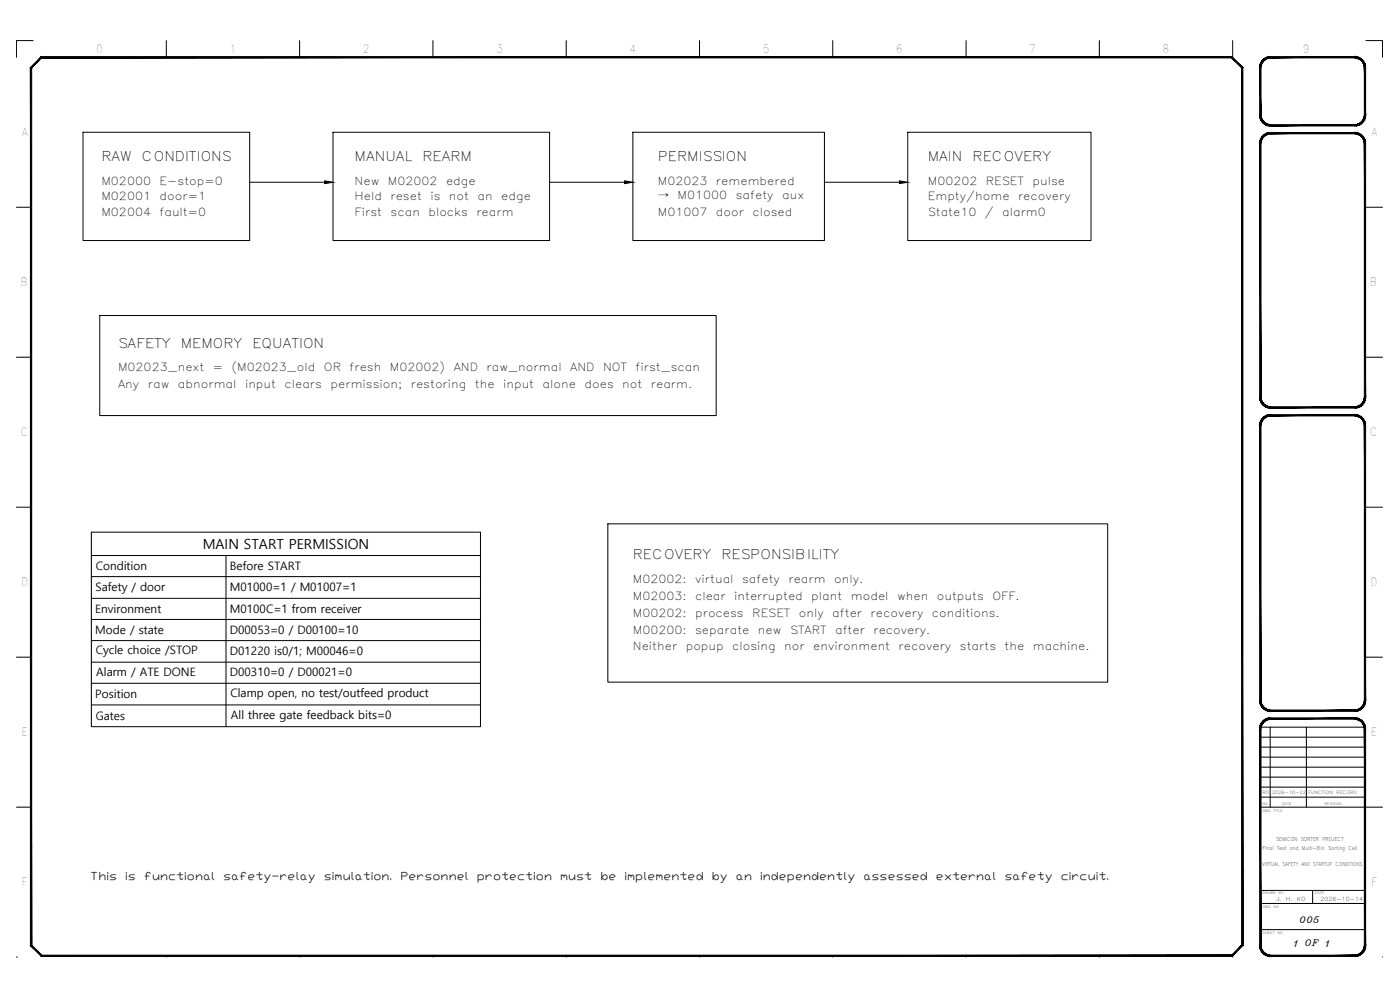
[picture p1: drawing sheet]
<svg xmlns="http://www.w3.org/2000/svg" width="420mm" height="297mm" viewBox="0 0 420 297" stroke-linecap="round" stroke-linejoin="round" font-family="sans-serif">
<g fill="none" stroke="#000" stroke-width=".3">
<path d="M9.9 12.2h-5v5M49.9 12.2v5M89.9 12.2v5M129.9 12.2v5M169.9 12.2v5M209.9 12.2v5M249.9 12.2v5M289.9 12.2v5M329.9 12.2v5M369.9 12.2v5M409.9 12.2h5v5M24.9 39.7h50v32.5h-50z"/>
<path d="M99.9 39.7h65v32.5h-65zM189.9 39.7h57.5v32.5h-57.5zM272.4 39.7h55v32.5h-55zM372.8 20.3v17.6M74.9 54.7h22.5M164.9 54.7h22.5M247.4 54.7h22.5M4.9 62.2h4.4M409.9 62.2h5M29.9 94.7h185v30h-185zM4.9 107.2h4.4M409.9 107.2h5"/>
<path d="M4.9 152.2h4.4M27.4 159.7h116.8v58.3h-116.8zM182.4 157.2h150v47.5h-150zM409.9 152.2h5M27.4 166.7h116.8M27.4 173h116.8M27.4 179.5h116.8M67.8 166.7v51.3M4.9 197.2h4.4M27.4 185.9h116.8M27.4 192.2h116.8M27.4 198.7h116.8"/>
<path d="M409.9 197.2h5M27.4 205h116.8M27.4 211.5h116.8M378.3 218.2h31.4M381.2 218.2v24M392.1 218.2v24M378.2 239.2h31.4M378.3 236.2h31.3M378.3 233.2h31.3M378.3 230.2h31.3M378.3 227.2h31.4M378.3 224.2h31.4"/>
<path d="M378.3 221.2h31.4M4.9 242.2h4.4M372.8 259.4v24.2M378.2 242.2h31.4M409.9 242.2h5M378.2 278.9h31.4M378.2 271.1h31.4M378.2 267.2h31.4M393.9 267.2v3.9M4.9 287.2h.1M49.9 286.8v.4M89.9 286.8v.4"/>
<path d="M129.9 286.8v.4M169.9 286.8v.4M209.9 286.8v.4M249.9 286.8v.4M289.9 286.8v.4M329.9 286.8v.4M369.9 286.5v.7M414.9 287.2h.1"/>
</g>
<g fill="#000" stroke="#000" stroke-width=".3">
<path d="M97.4 54.3l2.5 .4-2.5 .4zM187.4 54.3l2.5 .4-2.5 .4zM269.9 54.3l2.5 .4-2.5 .4z"/>
<path d="M380.9 17h.5v.4zM380.9 17v.4h.5zM380.4 17.2l.5-.2v.4zM380.4 17.2l.1 .3 .4-.1zM379.9 17.3l.5-.1 .1 .3zM379.9 17.3l.2 .4 .4-.2zM379.4 17.6l.5-.3 .2 .4zM379.4 17.6l.3 .3 .4-.2zM379 18l.4-.4 .3 .3zM379 18l.3 .2 .4-.3zM379 18l.3 .2-.6 .2zM378.7 18.4l.3 .2 .3-.4zM378.7 18.4l.3 .2-.6 .2zM378.4 18.8l.4 .2 .2-.4zM378.4 18.8l.4 .2-.6 .3zM378.2 19.3l.4 .1 .2-.4zM378.2 19.3l.4 .1-.5 .4zM378.1 19.8l.4 .1 .1-.5zM378.1 19.8l.4 .1-.5 .4zM378.5 19.9l-.5 .4h.4z"/>
<path d="M381.4 17.4h25.1v-.4zM381.4 17h25.1l-25.1 .4z"/>
<path d="M378 34.5h.4l-.3 .5zM378.4 34.5l-.3 .5 .4-.1zM378.1 35l.4-.1-.3 .6zM378.5 34.9l-.3 .6 .4-.1zM378.2 35.5l.4-.1-.2 .6zM378.6 35.4l-.2 .6 .4-.2zM378.4 36l.4-.2-.1 .6zM378.8 35.8l-.1 .6 .3-.2zM378.7 36.4l.3-.2v.6zM379 36.2v.6l.3-.3zM379 36.8l.3-.3 .1 .7zM379.3 36.5l.1 .7 .3-.4zM379.7 36.8l.2 .6-.5-.2zM379.7 36.8l.2 .6 .2-.3zM380.1 37.1l.3 .5-.5-.2zM380.1 37.1l.3 .5 .1-.3zM380.5 37.3l.4 .5-.5-.2zM380.5 37.3l.4 .5v-.4zM380.9 37.4l.5 .4h-.5zM380.9 37.4l.5 .4v-.4z"/>
<path d="M378 20.3l.4 14.2v-14.2zM378 20.3l.4 14.2h-.4z"/>
<path d="M380.9 39.8h.5v.3zM380.9 39.8v.4l.5-.1zM380.4 39.9l.5-.1v.4zM380.4 39.9l.1 .4 .4-.1zM379.9 40.1l.5-.2 .1 .4zM379.9 40.1l.2 .4 .4-.2zM379.4 40.4l.5-.3 .2 .4zM379.4 40.4l.3 .3 .4-.2zM379 40.7l.4-.3 .3 .3zM379 40.7l.3 .3 .4-.3zM379 40.7l.3 .3-.6 .1zM378.7 41.1l.3 .3 .3-.4zM378.7 41.1l.3 .3-.6 .2zM378.4 41.6l.4 .2 .2-.4zM378.4 41.6l.4 .2-.6 .3zM378.2 42.1l.4 .1 .2-.4zM378.2 42.1l.4 .1-.5 .4zM378.1 42.6h.4l.1-.4zM378.1 42.6h.4l-.5 .5zM378.5 42.6l-.5 .5h.4z"/>
<path d="M381.4 37.8h25.1v-.4zM381.4 37.4h25.1l-25.1 .4z"/>
<path d="M406.5 37.4l.5 .4h-.5zM406.5 37.4l.5 .4v-.4zM407 37.4l.5 .2-.5 .2zM407 37.4l.5 .2-.1-.3zM407.4 37.3l.6 .1-.5 .2zM407.4 37.3l.6 .1-.2-.3zM407.8 37.1l.7 .1-.5 .2zM407.8 37.1l.7 .1-.3-.4zM408.2 36.8h.7l-.4 .4zM408.2 36.8h.7l-.3-.3zM408.6 36.5l.6-.1-.3 .4zM408.9 36.2l-.3 .3 .6-.1zM408.9 36.2l.6-.2-.3 .4zM409.1 35.8l-.2 .4 .6-.2zM409.1 35.8l.6-.3-.2 .5zM409.3 35.4l-.2 .4 .6-.3zM409.3 35.4l.5-.4-.1 .5zM409.4 34.9l-.1 .5 .5-.4zM409.8 34.5v.5l-.4-.1zM409.5 34.5l-.1 .4 .4-.4z"/>
<path d="M409.5 20.3l.3 14.2v-14.2zM409.5 20.3l.3 14.2h-.3z"/>
<path d="M409.8 19.8v.5h-.3zM409.4 19.9l.1 .4 .3-.5zM409.7 19.3l.1 .5-.4 .1zM409.3 19.4l.1 .5 .3-.6zM409.5 18.8l.2 .5-.4 .1zM409.1 19l.2 .4 .2-.6zM409.2 18.4l.3 .4-.4 .2zM408.9 18.6l.2 .4 .1-.6zM408.9 18l.3 .4-.3 .2zM408.9 18l-.3 .2 .3 .4zM408.5 17.6l.4 .4-.3 .2zM408.5 17.6l-.3 .3 .4 .3zM408 17.3l.5 .3-.3 .3zM408 17.3l-.2 .4 .4 .2zM407.5 17.2l.5 .1-.2 .4zM407.5 17.2l-.1 .3 .4 .2zM407 17l.5 .2-.1 .3zM407 17v.4l.4 .1zM406.5 17h.5v.4zM406.5 17v.4h.5z"/>
<path d="M378 43.1l.4 76v-76zM378 43.1l.4 76h-.4z"/>
<path d="M381.4 40.1h25.1v-.3zM381.4 39.8h25.1l-25.1 .3z"/>
<path d="M409.5 43.1l.3 76v-76zM409.5 43.1l.3 76h-.3z"/>
<path d="M409.8 42.6v.5h-.3zM409.4 42.6l.1 .5 .3-.5zM409.7 42.1l.1 .5h-.4zM409.3 42.2l.1 .4 .3-.5zM409.5 41.6l.2 .5-.4 .1zM409.1 41.8l.2 .4 .2-.6zM409.2 41.1l.3 .5-.4 .2zM408.9 41.4l.2 .4 .1-.7zM408.9 40.7l.3 .4-.3 .3zM408.9 40.7l-.3 .3 .3 .4zM408.5 40.4l.4 .3-.3 .3zM408.5 40.4l-.3 .3 .4 .3zM408 40.1l.5 .3-.3 .3zM408 40.1l-.2 .4 .4 .2zM407.5 39.9l.5 .2-.2 .4zM407.5 39.9l-.1 .4 .4 .2zM407 39.8l.5 .1-.1 .4zM407 39.8v.4l.4 .1zM406.5 39.8h.5v.4zM406.5 39.8v.3l.5 .1z"/>
<path d="M378 119.1h.4l-.3 .5zM378.4 119.1l-.3 .5h.4zM378.1 119.6h.4l-.3 .5zM378.5 119.6l-.3 .5 .4-.1zM378.2 120.1l.4-.1-.2 .6zM378.6 120l-.2 .6 .4-.2zM378.4 120.6l.4-.2-.1 .7zM378.8 120.4l-.1 .7 .3-.3zM378.7 121.1l.3-.3v.7zM379 120.8v.7l.3-.3zM379 121.5l.3-.3 .1 .6zM379.3 121.2l.1 .6 .3-.3zM379.7 121.5l.2 .6-.5-.3zM379.7 121.5l.2 .6 .2-.4zM380.1 121.7l.3 .6-.5-.2zM380.1 121.7l.3 .6 .1-.4zM380.5 121.9l.4 .5-.5-.1zM380.5 121.9l.4 .5v-.4zM380.9 122l.5 .4h-.5zM380.9 122l.5 .4v-.4z"/>
<path d="M378 127.7l.4 82.4v-82.4zM378 127.7l.4 82.4h-.4z"/>
<path d="M381.4 122v.4l25.1-.4zM381.4 122.4l25.1-.4v.4z"/>
<path d="M381.4 124.4v.4l25.1-.4zM381.4 124.8l25.1-.4v.4z"/>
<path d="M380.9 124.5l.5-.1v.4zM380.9 124.5v.3h.5zM380.4 124.6l.5-.1v.3zM380.4 124.6l.1 .3 .4-.1zM379.9 124.8l.5-.2 .1 .3zM379.9 124.8l.2 .3 .4-.2zM379.4 125l.5-.2 .2 .3zM379.4 125l.3 .4 .4-.3zM379 125.4l.4-.4 .3 .4zM379 125.4l.3 .3 .4-.3zM379 125.4l.3 .3-.6 .1zM378.7 125.8l.3 .2 .3-.3zM378.7 125.8l.3 .2-.6 .2zM378.4 126.2l.4 .2 .2-.4zM378.4 126.2l.4 .2-.6 .3zM378.2 126.7l.4 .1 .2-.4zM378.2 126.7l.4 .1-.5 .4zM378.1 127.2l.4 .1 .1-.5zM378.1 127.2l.4 .1-.5 .4zM378.5 127.3l-.5 .4h.4z"/>
<path d="M406.5 122l.5 .4h-.5zM406.5 122l.5 .4v-.4zM407 122l.5 .3-.5 .1zM407 122l.5 .3-.1-.4zM407.4 121.9l.6 .2-.5 .2zM407.4 121.9l.6 .2-.2-.4zM407.8 121.7l.7 .1-.5 .3zM407.8 121.7l.7 .1-.3-.3zM408.2 121.5h.7l-.4 .3zM408.2 121.5h.7l-.3-.3zM408.6 121.2l.6-.1-.3 .4zM408.9 120.8l-.3 .4 .6-.1zM408.9 120.8l.6-.2-.3 .5zM409.1 120.4l-.2 .4 .6-.2zM409.1 120.4l.6-.3-.2 .5zM409.3 120l-.2 .4 .6-.3zM409.3 120l.5-.4-.1 .5zM409.4 119.6l-.1 .4 .5-.4zM409.8 119.1v.5h-.4zM409.5 119.1l-.1 .5 .4-.5z"/>
<path d="M409.8 127.2v.5h-.3zM409.4 127.3l.1 .4 .3-.5zM409.7 126.7l.1 .5-.4 .1zM409.3 126.8l.1 .5 .3-.6zM409.5 126.2l.2 .5-.4 .1zM409.1 126.4l.2 .4 .2-.6zM409.2 125.8l.3 .4-.4 .2zM408.9 126l.2 .4 .1-.6zM408.9 125.4l.3 .4-.3 .2zM408.9 125.4l-.3 .3 .3 .3zM408.5 125l.4 .4-.3 .3zM408.5 125l-.3 .4 .4 .3zM408 124.8l.5 .2-.3 .4zM408 124.8l-.2 .3 .4 .3zM407.5 124.6l.5 .2-.2 .3zM407.5 124.6l-.1 .3 .4 .2zM407 124.5l.5 .1-.1 .3zM407 124.5v.3l.4 .1zM406.5 124.4l.5 .1v.3zM406.5 124.4v.4h.5z"/>
<path d="M409.5 127.7l.3 82.4v-82.4zM409.5 127.7l.3 82.4h-.3z"/>
<path d="M378 210.1h.4l-.3 .5zM378.4 210.1l-.3 .5h.4zM378.1 210.6h.4l-.3 .5zM378.5 210.6l-.3 .5 .4-.1zM378.2 211.1l.4-.1-.2 .6zM378.6 211l-.2 .6 .4-.2zM378.4 211.6l.4-.2-.1 .7zM378.8 211.4l-.1 .7 .3-.3zM378.7 212.1l.3-.3v.7zM379 211.8v.7l.3-.3zM379 212.5l.3-.3 .1 .6zM379.3 212.2l.1 .6 .3-.3zM379.7 212.5l.2 .6-.5-.3zM379.7 212.5l.2 .6 .2-.4zM380.1 212.7l.3 .6-.5-.2zM380.1 212.7l.3 .6 .1-.4zM380.5 212.9l.4 .5-.5-.1zM380.5 212.9l.4 .5v-.4zM380.9 213l.5 .4h-.5zM380.9 213l.5 .4v-.4z"/>
<path d="M378 218.7l.4 64.9v-64.9zM378 218.7l.4 64.9h-.4z"/>
<path d="M381.4 213v.4l25.1-.4zM381.4 213.4l25.1-.4v.4z"/>
<path d="M381.4 215.4v.4l25.1-.4zM381.4 215.8l25.1-.4v.4z"/>
<path d="M380.9 215.4h.5v.4zM380.9 215.4v.4h.5zM380.4 215.6l.5-.2v.4zM380.4 215.6l.1 .3 .4-.1zM379.9 215.8l.5-.2 .1 .3zM379.9 215.8l.2 .3 .4-.2zM379.4 216l.5-.2 .2 .3zM379.4 216l.3 .4 .4-.3zM379 216.4l.4-.4 .3 .4zM379 216.4l.3 .3 .4-.3zM379 216.4l.3 .3-.6 .1zM378.7 216.8l.3 .2 .3-.3zM378.7 216.8l.3 .2-.6 .2zM378.4 217.2l.4 .2 .2-.4zM378.4 217.2l.4 .2-.6 .3zM378.2 217.7l.4 .1 .2-.4zM378.2 217.7l.4 .1-.5 .4zM378.1 218.2l.4 .1 .1-.5zM378.1 218.2l.4 .1-.5 .4zM378.5 218.3l-.5 .4h.4z"/>
<path d="M406.5 213l.5 .4h-.5zM406.5 213l.5 .4v-.4zM407 213l.5 .3-.5 .1zM407 213l.5 .3-.1-.4zM407.4 212.9l.6 .2-.5 .2zM407.4 212.9l.6 .2-.2-.4zM407.8 212.7l.7 .1-.5 .3zM407.8 212.7l.7 .1-.3-.3zM408.2 212.5h.7l-.4 .3zM408.2 212.5h.7l-.3-.3zM408.6 212.2l.6-.1-.3 .4zM408.9 211.8l-.3 .4 .6-.1zM408.9 211.8l.6-.2-.3 .5zM409.1 211.4l-.2 .4 .6-.2zM409.1 211.4l.6-.3-.2 .5zM409.3 211l-.2 .4 .6-.3zM409.3 211l.5-.4-.1 .5zM409.4 210.6l-.1 .4 .5-.4zM409.8 210.1v.5h-.4zM409.5 210.1l-.1 .5 .4-.5z"/>
<path d="M409.8 218.2v.5h-.3zM409.4 218.3l.1 .4 .3-.5zM409.7 217.7l.1 .5-.4 .1zM409.3 217.8l.1 .5 .3-.6zM409.5 217.2l.2 .5-.4 .1zM409.1 217.4l.2 .4 .2-.6zM409.2 216.8l.3 .4-.4 .2zM408.9 217l.2 .4 .1-.6zM408.9 216.4l.3 .4-.3 .2zM408.9 216.4l-.3 .3 .3 .3zM408.5 216l.4 .4-.3 .3zM408.5 216l-.3 .4 .4 .3zM408 215.8l.5 .2-.3 .4zM408 215.8l-.2 .3 .4 .3zM407.5 215.6l.5 .2-.2 .3zM407.5 215.6l-.1 .3 .4 .2zM407 215.4l.5 .2-.1 .3zM407 215.4v.4l.4 .1zM406.5 215.4h.5v.4zM406.5 215.4v.4h.5z"/>
<path d="M409.5 218.7l.3 64.9v-64.9zM409.5 218.7l.3 64.9h-.3z"/>
<path d="M372.6 20.4v263.2l.4 .1zM372.6 20.4l.4-.2v263.5zM369.6 17.4l3 3 .4-.2zM369.8 17l3.2 3.2-3.4-2.8zM12.5 17.4h357.1l.2-.4zM12.4 17h357.4l-357.3 .4zM12.4 17l-2.9 3.4 3-3zM12.4 17l-2.9 3.4-.4-.2zM9.1 20.2l.4 263.4v-263.2zM9.1 20.2l.4 263.4-.4 .1zM9.1 283.7l3.4 2.9-3-3zM9.1 283.7l3.4 2.9-.1 .4zM12.5 286.6l-.1 .4 357.2-.4zM12.4 287l357.2-.4 .2 .4zM369.6 286.6l.2 .4 2.8-3.4zM372.6 283.6l.4 .1-3.2 3.3z"/>
<path d="M378 283.6h.4l-.3 .6zM378.4 283.6l-.3 .6 .4-.1zM378.1 284.2l.4-.1-.3 .6zM378.5 284.1l-.3 .6 .4-.1zM378.2 284.7l.4-.1-.2 .6zM378.6 284.6l-.2 .6 .4-.2zM378.4 285.2l.4-.2-.1 .6zM378.8 285l-.1 .6 .3-.2zM378.7 285.6l.3-.2v.6zM379 285.4v.6l.3-.3zM379 286l.3-.3 .1 .6zM379.3 285.7l.1 .6 .3-.3zM379.7 286l.2 .6-.5-.3zM379.7 286l.2 .6 .2-.3zM380.1 286.3l.3 .5-.5-.2zM380.1 286.3l.3 .5 .1-.4zM380.5 286.4l.4 .5-.5-.1zM380.5 286.4l.4 .5v-.4zM380.9 286.5l.5 .5-.5-.1zM380.9 286.5l.5 .5v-.4z"/>
<path d="M381.4 286.6v.4l25.1-.4zM381.4 287l25.1-.4v.4z"/>
<path d="M406.5 286.6l.5 .3-.5 .1zM406.5 286.6l.5 .3v-.4zM407 286.5l.5 .3-.5 .1zM407 286.5l.5 .3-.1-.4zM407.4 286.4l.6 .2-.5 .2zM407.4 286.4l.6 .2-.2-.3zM407.8 286.3h.7l-.5 .3zM407.8 286.3h.7l-.3-.3zM408.2 286h.7l-.4 .3zM408.2 286h.7l-.3-.3zM408.6 285.7l.6-.1-.3 .4zM408.9 285.4l-.3 .3 .6-.1zM408.9 285.4l.6-.2-.3 .4zM409.1 285l-.2 .4 .6-.2zM409.1 285l.6-.3-.2 .5zM409.3 284.6l-.2 .4 .6-.3zM409.3 284.6l.5-.4-.1 .5zM409.4 284.1l-.1 .5 .5-.4zM409.8 283.6v.6l-.4-.1zM409.5 283.6l-.1 .5 .4-.5z"/>
</g>
<text font-size="4.2" x="60.8" y="164.7">MAIN START PERMISSION</text>
<g font-size="4">
<text x="30.4" y="48.4">RAW</text>
<text x="42.5" y="48.4">CONDITIONS</text>
<text x="106.4" y="48.4">MANUAL</text>
<text x="126.8" y="48.4">REARM</text>
<text x="197.4" y="48.4">PERMISSION</text>
<text x="278.4" y="48.4">MAIN</text>
<text x="291.9" y="48.4">RECOVERY</text>
<text x="35.4" y="104.4">SAFETY</text>
<text x="54.2" y="104.4">MEMORY</text>
<text x="75.7" y="104.4">EQUATION</text>
<text x="189.9" y="167.9">RECOVERY</text>
<text x="216.5" y="167.9">RESPONSIBILITY</text>
</g>
<g font-size="3.5">
<text x="28.8" y="171.1">Condition</text>
<text x="69" y="171.2">Before START</text>
<text x="28.7" y="177.2">Safety / door</text>
<text x="69" y="177.3">M01000=1 / M01007=1</text>
<text x="28.6" y="184">Environment</text>
<text x="69" y="184">M0100C=1 from receiver</text>
<text x="28.6" y="190.1">Mode / state</text>
<text x="69" y="190.1">D00053=0 / D00100=10</text>
<text x="28.8" y="196.3">Cycle choice /STOP</text>
<text x="69" y="196.5">D01220 is0/1; M00046=0</text>
<text x="28.9" y="203">Alarm / ATE DONE</text>
<text x="69" y="202.9">D00310=0 / D00021=0</text>
<text x="28.6" y="209.5">Position</text>
<text x="69.2" y="209.2">Clamp open, no test/outfeed product</text>
<text x="69.3" y="215.7">All three gate feedback bits=0</text>
<text x="28.8" y="216">Gates</text>
</g>
<g font-size="3.4">
<text x="29" y="15.9">0</text>
<text x="69.2" y="15.9">1</text>
<text x="109" y="15.9">2</text>
<text x="149" y="15.9">3</text>
<text x="189" y="16">4</text>
<text x="229" y="15.9">5</text>
<text x="269" y="15.9">6</text>
<text x="309" y="15.9">7</text>
<text x="349" y="15.9">8</text>
<text x="391" y="15.9">9</text>
<text x="6.4" y="40.9">A</text>
<text x="411.4" y="40.9">A</text>
<text x="30.4" y="55.4">M02000</text>
<text x="47.9" y="55.4">E-stop=0</text>
<text x="106.4" y="55.4">New</text>
<text x="116.4" y="55.4">M02002</text>
<text x="133.9" y="55.4">edge</text>
<text x="197.4" y="55.4">M02023</text>
<text x="197.4" y="59.7">→</text>
<text x="203.4" y="59.7">M01000</text>
<text x="214.9" y="55.4">remembered</text>
<text x="220.8" y="59.7">safety</text>
<text x="234.7" y="59.7">aux</text>
<text x="278.4" y="55.4">M00202</text>
<text x="295.9" y="55.4">RESET</text>
<text x="309.9" y="55.4">pulse</text>
<text x="30.4" y="60.1">M02001</text>
<text x="30.4" y="64.9">M02004</text>
<text x="47.9" y="60.1">door=1</text>
<text x="47.9" y="64.9">fault=0</text>
<text x="106.4" y="60.1">Held</text>
<text x="106.4" y="64.9">First</text>
<text x="117.2" y="60.1">reset</text>
<text x="117.2" y="64.9">scan</text>
<text x="128.6" y="64.9">blocks</text>
<text x="129.2" y="60.1">is</text>
<text x="134.7" y="60.1">not</text>
<text x="143" y="64.9">rearm</text>
<text x="143.3" y="60.1">an</text>
<text x="150.4" y="60.1">edge</text>
<text x="197.4" y="64.9">M01007</text>
<text x="214.9" y="64.9">door</text>
<text x="225.9" y="64.9">closed</text>
<text x="278.4" y="60.1">Empty/home</text>
<text x="278.4" y="64.9">State10</text>
<text x="295.6" y="64.9">/</text>
<text x="300.8" y="64.9">alarm0</text>
<text x="305.5" y="60.1">recovery</text>
<text x="6.3" y="85.9">B</text>
<text x="411.3" y="85.9">B</text>
<text x="35.4" y="111.4">M02023_next</text>
<text x="63.8" y="111.4">=</text>
<text x="69.5" y="111.4">(M02023_old</text>
<text x="97.2" y="111.4">OR</text>
<text x="104.9" y="111.4">fresh</text>
<text x="117" y="111.4">M02002)</text>
<text x="136.2" y="111.4">AND</text>
<text x="146" y="111.4">raw_normal</text>
<text x="171.1" y="111.4">AND</text>
<text x="181" y="111.4">NOT</text>
<text x="190.7" y="111.4">first_scan</text>
<text x="35.4" y="116.5">Any</text>
<text x="44.3" y="116.5">raw</text>
<text x="53.4" y="116.5">abnormal</text>
<text x="73.5" y="116.5">input</text>
<text x="85.4" y="116.5">clears</text>
<text x="99.2" y="116.5">permission;</text>
<text x="123.3" y="116.5">restoring</text>
<text x="142.5" y="116.5">the</text>
<text x="151" y="116.5">input</text>
<text x="162.8" y="116.5">alone</text>
<text x="175.4" y="116.5">does</text>
<text x="186.8" y="116.5">not</text>
<text x="195.3" y="116.5">rearm.</text>
<text x="6.3" y="130.9">C</text>
<text x="411.3" y="130.9">C</text>
<text x="6.4" y="175.9">D</text>
<text x="189.9" y="174.9">M02002:</text>
<text x="189.9" y="180">M02003:</text>
<text x="208.6" y="174.9">virtual</text>
<text x="208.6" y="180">clear</text>
<text x="220.4" y="180">interrupted</text>
<text x="222.7" y="174.9">safety</text>
<text x="236.6" y="174.9">rearm</text>
<text x="243.5" y="180">plant</text>
<text x="250.4" y="174.9">only.</text>
<text x="255.4" y="180">model</text>
<text x="269.2" y="180">when</text>
<text x="281.1" y="180">outputs</text>
<text x="297.8" y="180">OFF.</text>
<text x="411.4" y="175.9">D</text>
<text x="189.9" y="185">M00202:</text>
<text x="208.6" y="185">process</text>
<text x="225.8" y="185">RESET</text>
<text x="239.7" y="185">only</text>
<text x="249.8" y="185">after</text>
<text x="261.3" y="185">recovery</text>
<text x="279.7" y="185">conditions.</text>
<text x="189.9" y="190.1">M00200:</text>
<text x="208.6" y="190.1">separate</text>
<text x="227.5" y="190.1">new</text>
<text x="237.1" y="190.1">START</text>
<text x="250.6" y="190.1">after</text>
<text x="262.1" y="190.1">recovery.</text>
<text x="189.9" y="195.2">Neither</text>
<text x="205.8" y="195.2">popup</text>
<text x="219.8" y="195.2">closing</text>
<text x="235.4" y="195.2">nor</text>
<text x="244.1" y="195.2">environment</text>
<text x="269.7" y="195.2">recovery</text>
<text x="288.1" y="195.2">starts</text>
<text x="301.5" y="195.2">the</text>
<text x="310" y="195.2">machine.</text>
<text x="6.5" y="220.9">E</text>
<text x="411.5" y="220.9">E</text>
<text x="27.1" y="263.9">This</text>
<text x="37.6" y="263.9">is</text>
<text x="43.2" y="263.9">functional</text>
<text x="67" y="263.9">safety-relay</text>
<text x="97.2" y="263.9">simulation.</text>
<text x="120.2" y="263.9">Personnel</text>
<text x="143.1" y="263.9">protection</text>
<text x="168.1" y="263.9">must</text>
<text x="180.2" y="263.9">be</text>
<text x="187.4" y="263.9">implemented</text>
<text x="213.6" y="263.9">by</text>
<text x="220.9" y="263.9">an</text>
<text x="228.1" y="263.9">independently</text>
<text x="259.2" y="263.9">assessed</text>
<text x="280.9" y="263.9">external</text>
<text x="301.5" y="263.9">safety</text>
<text x="318.4" y="263.9">circuit.</text>
<text x="6.6" y="265.9">F</text>
<text x="411.6" y="265.9">F</text>
</g>
<g font-size="2.7">
<text x="390.1" y="276.8">005</text>
<text x="388.4" y="284">1</text>
<text x="391.7" y="283.9">OF</text>
<text x="397.9" y="284">1</text>
</g>
<g font-size="1.7">
<text x="383.1" y="270.3">J.</text>
<text x="385.9" y="270.3">H.</text>
<text x="389.2" y="270.3">KO</text>
<text x="396.3" y="270.3">2026-10-14</text>
</g>
<g font-size="1.6">
<text x="378.9" y="254.9">Final Test and Multi-Bin Sorting Cell</text>
<text x="383" y="252.4">SEMICON SORTER PROJECT</text>
<text x="378.8" y="260">VIRTUAL SAFETY AND STARTUP CONDITIONS</text>
</g>
<g font-size="1.3">
<text x="378.9" y="238.2">R0</text>
<text x="381.7" y="238.2">2026-10-22</text>
<text x="392.6" y="238.3">FUNCTION</text>
<text x="401" y="238.3">RECORD</text>
</g>
<g font-size="1.1">
<text x="378.9" y="243.5">DWG</text>
<text x="378.9" y="241.5">NO.</text>
<text x="382.2" y="243.5">TITLE</text>
<text x="384.8" y="241.5">DATE</text>
<text x="397.5" y="241.5">REVISION</text>
<text x="378.9" y="268.3">DRAWN</text>
<text x="383.7" y="268.3">BY</text>
<text x="394.6" y="268.3">DATE</text>
<text x="378.9" y="272.5">DWG</text>
<text x="382.2" y="272.5">NO</text>
<text x="378.9" y="280.2">SHEET</text>
<text x="383.4" y="280.2">NO</text>
</g>
</svg>
